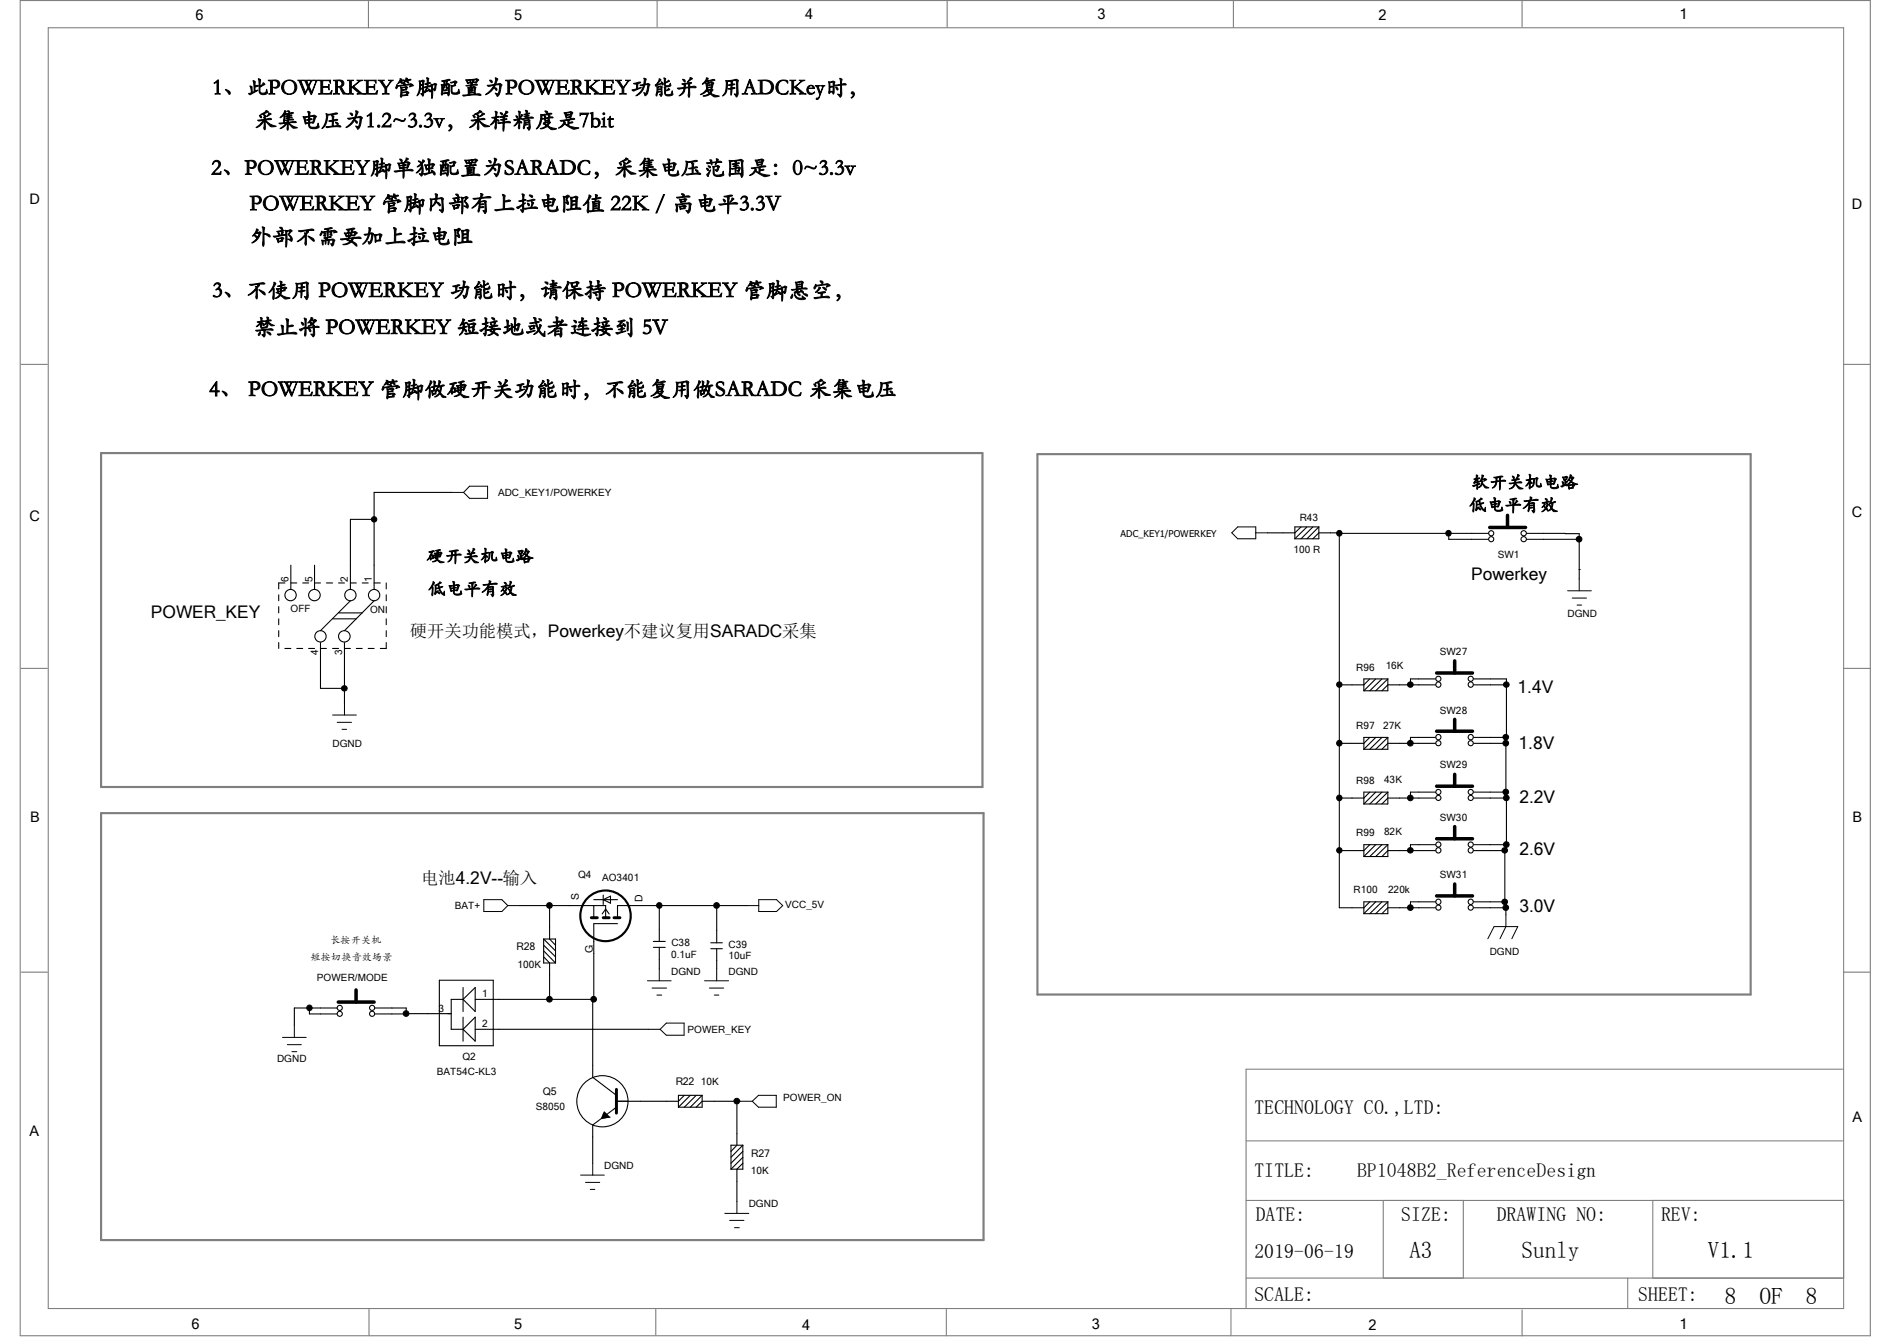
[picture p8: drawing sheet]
<svg xmlns="http://www.w3.org/2000/svg" width="297mm" height="210mm" viewBox="0 0 297 210" stroke-linecap="round" stroke-linejoin="round" font-family="sans-serif">
<g fill="none" stroke="#7f7f7f" stroke-width=".17">
<path d="M3.2 .1h290.6v209.7h-290.6zM7.6 4.4h282v201.1h-282zM57.9 .2v4.2M103.2 .1v4.1M148.8 .2v4.1M193.7 .2v4.1M239.1 .1v4.1M3.3 57.2h4.2M289.6 57.2h4.1M3.3 105h4.2M289.6 105h4.2M3.3 152.7h4.2"/>
<path d="M289.6 152.7h4.1M195.7 179.2h93.7M289.4 167.9h-93.7v37.5M195.7 188.6h93.9M217.3 188.6v12.1M229.8 188.6v12.1M259.6 188.6v12.1M58 205.7v4.1M103 205.6v4.1M148.6 205.7v4.1M193.3 205.7v4.1M195.7 200.7h93.9"/>
<path d="M239.1 205.7v4.1M255.7 200.7v4.7"/>
</g>
<path d="M15.9 71.2h138.4v52.4h-138.4zM162.9 71.3h112.1v84.9h-112.1zM15.9 127.7h138.6v67.1h-138.6z" fill="none" stroke="#7f7f7f" stroke-width=".34"/>
<g fill="none" stroke="#000" stroke-width=".17">
<path d="M71 77.3h-12.2v15.2M43.8 93.4v1M43.8 95.3v1M43.8 97.2v.9M43.8 99.1v.9M44.7 91.6h-.9v.9M45.7 91.6h.9M45.7 88.8v3.7M47.5 91.6h1M49.4 91.6h.9M49.4 88.8v3.7M51.3 91.6h.9"/>
<path d="M52.2 97.2h3.8M53.2 96.3h3.7M53.2 91.6h.9M55 94.4l-4.7 4.7M55 91.6h1M56.9 91.6h.9M58.8 94.4l-4.7 4.7M58.8 91.6h.9M58.8 81.6h-3.8v10.9M60.7 91.6v.9M60.7 93.4v1M60.7 95.3v1"/>
<path d="M60.7 97.2v.9M60.7 99.1v.9M204.3 82.8l-.9 .9h-4.3M205.3 82.8l-1.9 1.8M206.2 84.6l.9-.9h3.3v58.9h3.8l.9-1M206.2 82.8l-1.9 1.8M207.1 82.8h-3.7v1.8M207.1 82.8v1.8h-3.7M207.1 82.8l-1.8 1.8M210.4 83.8h23.4M227.5 83.8v.9h6.3M239.8 83.8h8.2v7.1"/>
<path d="M239.8 84.7h8.2M248 89.5h.1M43.8 100.9v1M44.7 101.9h1M46.6 101.9h.9M48.5 101.9h.9M50.3 101.9h1M50.3 100.9v7.2h3.8M52.2 101.9h1M54.1 101.9h.9M54.1 100.9v9.5M56 101.9h.9"/>
<path d="M57.8 101.9h1M60.7 100.9v1h-1M215.1 106.6l-.9 1h-3.8M215.1 115.8l-.9 1h-3.8M216.1 106.6l-1.9 1.9M216.1 115.8l-1.9 1.9M217 106.6l-1.9 1.9M217 115.8l-1.9 1.9M218 106.6h-3.8v1.9M218 106.6v1.9h-3.8M218 115.8v1.9h-3.8M218 115.8h-3.8v1.9"/>
<path d="M218 106.6l-1.9 1.9M218 115.8l-1.9 1.9M225.5 106.6h-4v1M225.5 107.6h-7.5l-1 .9M225.5 115.8h-4v1M225.5 116.8h-7.5l-1 .9M231.5 106.6h5.1v9.2h-5.1M231.5 107.6h5.1M231.5 116.8h5M236.5 115.8v8.6M215.1 124.4l-.9 .9h-3.8M215.1 132.7l-.9 .9h-3.8"/>
<path d="M216.1 124.4l-1.9 1.9M216.1 132.7l-1.9 1.8M217 124.4l-1.9 1.9M217 132.7l-1.9 1.8M218 124.4v1.9h-3.8M218 132.7v1.8h-3.8M218 124.4h-3.8v1.9M218 132.7h-3.8v1.8M218 124.4l-1.9 1.9M218 132.7l-1.9 1.8M225.5 124.4h-4v.9M225.5 125.3h-7.5l-1 1"/>
<path d="M225.5 132.7h-4v.9M225.5 133.6h-7.5l-1 .9M231.5 124.4h5.1v9.2h-5.1M231.5 125.3h5.1M231.5 132.7h5.1M236.3 133.6v8M48.6 158.3v1h4.3M52.9 158.3h-6.7v2.8M58.9 158.3h4.9v1h-4.9M63.8 159.2h7.1M69 154h8.5v10.3h-8.5zM72.7 155.1v3.8"/>
<path d="M72.7 159.8v3.7M72.7 157l1.9-1.9v3.8zM72.7 157h-1.8v4.7h1.8M74.6 157h18.7M81.7 142.2h13.4v1.9M85.4 147.5v3.8h1.8M85.4 147.5h1.8v3.8M85.4 150.3l.9 1v5.7M85.4 149.4l1.8 1.9M85.4 148.5l1.8 1.8M85.4 147.5l1.8 1.9M86.3 142.2v5.3l.9 1"/>
<path d="M93.3 142.2v1.9M93.3 141.3h3.7M94.6 143.6l.5-.8 .6 .8M94.7 141.3l1.2-.5v1.1zM94.7 140.6v1.5M97 145.1h-3.7v12.1h-.2v12l3.7 2.8M98.8 142.2h.1M102.6 148.8h1.9M102.6 147.9h1.9M103.5 142.2v5.7M103.5 148.8v3.4M111.6 149h1.9"/>
<path d="M111.6 148.1h1.9M112.6 142.2v5.9M112.6 149v3.2M117.3 142.2h-20.3v1.9M216.1 141.6l-1.9 1.9M217 141.6l-1.9 1.9M218 141.6v1.9h-3.8M218 141.6h-3.8v1.9M218 141.6l-1.9 1.9M225.5 141.6h-4v1M225.5 142.6h-7.5l-1 .9M231.5 141.6h5.1v1h-5.1"/>
<path d="M236.5 142.6v1.1M72.7 161.7l1.9-1.9v3.7zM74.6 161.7h27.3M94.5 175.7h.1M94.6 175.4v.2M94.6 175.5h1.1M94.7 175.3h.8M94.7 175v.6M94.7 175.1h.7M94.8 174.9h.4M95 174.8h-.1v.8M95.1 174.9v.7"/>
<path d="M95.3 175.1v.4M95.5 175.3v.2M95.7 175.5h.1M95.7 175.5l-.8-.8-.4 1M95.7 175.5l-1.2 .2M96.8 173.9l-3.7 2.8v6M107.5 172l-.9 1h-9.8M108.4 172l-1.8 1.9M109.3 172l-1.8 1.9M110.3 172h-3.7v1.9M110.3 172v1.9h-3.7M110.3 172l-1.9 1.9"/>
<path d="M115.7 173v6.9l-.9 .9M116.3 173h-6l-1 .9M116.7 179.9v3.7h-1.9M116.7 179.9h-1.9v3.7M116.7 179.9l-1.9 1.9M116.7 182.7l-1 .9v5.1M116.7 181.8l-1.9 1.8M116.7 180.8l-1.9 1.9"/>
<circle cx="45.6" cy="93.5" r=".89"/>
<circle cx="49.4" cy="93.5" r=".9"/>
<circle cx="50.3" cy="99.9" r=".89"/>
<circle cx="54.1" cy="100" r=".9"/>
<circle cx="55" cy="93.5" r=".89"/>
<circle cx="58.8" cy="93.5" r=".89"/>
<circle cx="234.2" cy="83.8" r=".4"/>
<circle cx="234.2" cy="84.7" r=".4"/>
<circle cx="239.3" cy="83.8" r=".41"/>
<circle cx="239.3" cy="84.7" r=".41"/>
<circle cx="225.9" cy="107.5" r=".41"/>
<circle cx="225.9" cy="115.8" r=".41"/>
<circle cx="225.9" cy="106.6" r=".4"/>
<circle cx="225.9" cy="116.7" r=".4"/>
<circle cx="231" cy="107.5" r=".41"/>
<circle cx="231" cy="115.8" r=".41"/>
<circle cx="231" cy="116.7" r=".4"/>
<circle cx="231" cy="106.6" r=".4"/>
<circle cx="225.9" cy="133.6" r=".41"/>
<circle cx="225.9" cy="132.7" r=".4"/>
<circle cx="225.9" cy="124.4" r=".4"/>
<circle cx="225.9" cy="125.3" r=".4"/>
<circle cx="231" cy="133.6" r=".41"/>
<circle cx="231" cy="125.3" r=".4"/>
<circle cx="231" cy="124.4" r=".4"/>
<circle cx="231" cy="132.7" r=".4"/>
<circle cx="53.4" cy="159.2" r=".4"/>
<circle cx="53.4" cy="158.3" r=".4"/>
<circle cx="58.4" cy="159.2" r=".4"/>
<circle cx="58.4" cy="158.3" r=".4"/>
<circle cx="225.9" cy="141.6" r=".41"/>
<circle cx="225.9" cy="142.6" r=".4"/>
<circle cx="231" cy="141.6" r=".41"/>
<circle cx="231" cy="142.6" r=".4"/>
<circle cx="94.6" cy="173" r="4"/>
</g>
<g fill="none" stroke="#000" stroke-width=".55">
<path d="M234 82.8h5.6M236.8 80.9v1.9M225.6 105.7h5.7M225.6 114.9h5.7M228.5 103.8v1.9M228.5 113v1.9M225.6 123.5h5.7M225.6 131.7h5.7M228.5 121.6v1.9M228.5 129.8v1.9M228.5 138.9v1.8M53.1 157.4h5.7"/>
<path d="M55.9 155.5v1.9M225.6 140.7h5.7"/>
</g>
<circle cx="95.1" cy="143.8" r="4" fill="none" stroke="#000" stroke-width=".34"/>
<path d="M92.9 144.1h.9M94.7 144.1h1M96.4 144.1h1M96.8 171.1v3.7" fill="none" stroke="#000" stroke-width=".47"/>
<g fill="none" stroke="#000" stroke-width=".16">
<path d="M71 77.3h1.8M73.7 76.4h2.9v1.9h-2.9l-.9-1zM193.5 83.7l.9-.9h2.8v1.8h-2.8zM197.2 83.7h1.9M246.2 92.8h3.7M246.9 93.9h2.3M247.7 95h.7M248 90.9v1.9M52.2 112.3h3.8M53 113.5h2.2M53.7 114.6h.7M54.1 110.4v1.9"/>
<path d="M76 141.3h2.8l1 .9-1 1h-2.8zM79.8 142.2h1.9M101.7 154.1h3.7M102.4 155.2h2.3M103.2 156.3h.7M103.5 152.2v1.9M110.7 154.1h3.7M111.4 155.2h2.3M112.2 156.3h.7M112.6 152.2v1.9M117.3 142.2h1.9M119.2 141.3h2.8l.9 .9-.9 1h-2.8z"/>
<path d="M233.7 147.4l1-1.9h3.7l-1 1.9M236.5 143.7v1.8l-.9 1.9M44.4 162.9h3.7M45.1 164.1h2.2M45.8 165.2h.8M46.2 161.1v1.8M101.9 161.7h1.8M104.6 160.7h2.8v1.9h-2.8l-.9-.9zM116.3 173h1.9M118.2 173l.9-1h2.8v1.9h-2.8zM91.2 184.6h3.7M91.9 185.7h2.3"/>
<path d="M92.7 186.8h.7M93.1 182.7v1.9M113.8 190.6h3.8M114.6 191.7h2.2M115.4 192.8h.7M115.7 188.7v1.9"/>
</g>
<g fill="#000" stroke="#000" stroke-width=".16">
<circle cx="58.8" cy="81.6" r=".42"/>
<circle cx="210.3" cy="83.8" r=".43"/>
<circle cx="227.5" cy="83.8" r=".43"/>
<circle cx="248" cy="84.7" r=".44"/>
<circle cx="54.1" cy="108.1" r=".43"/>
<circle cx="210.3" cy="116.7" r=".43"/>
<circle cx="210.4" cy="107.5" r=".42"/>
<circle cx="221.5" cy="116.7" r=".44"/>
<circle cx="221.5" cy="107.5" r=".43"/>
<circle cx="236.5" cy="116.7" r=".44"/>
<circle cx="236.5" cy="115.8" r=".43"/>
<circle cx="236.6" cy="107.5" r=".43"/>
<circle cx="210.3" cy="125.3" r=".43"/>
<circle cx="210.4" cy="133.6" r=".42"/>
<circle cx="221.5" cy="125.3" r=".44"/>
<circle cx="221.5" cy="133.6" r=".43"/>
<circle cx="236.3" cy="133.6" r=".43"/>
<circle cx="236.5" cy="124.4" r=".44"/>
<circle cx="236.6" cy="125.3" r=".44"/>
<circle cx="236.6" cy="132.7" r=".44"/>
<circle cx="48.6" cy="158.3" r=".43"/>
<circle cx="63.8" cy="159.2" r=".44"/>
<circle cx="86.3" cy="157" r=".44"/>
<circle cx="86.3" cy="142.2" r=".44"/>
<circle cx="93.2" cy="157" r=".44"/>
<circle cx="103.5" cy="142.2" r=".43"/>
<circle cx="112.5" cy="142.2" r=".44"/>
<circle cx="221.5" cy="142.6" r=".44"/>
<circle cx="236.3" cy="141.6" r=".43"/>
<circle cx="236.5" cy="142.6" r=".44"/>
<circle cx="115.7" cy="173" r=".44"/>
</g>
<g font-size="3.6">
<text x="221.4" y="197.5">A3</text>
<text x="239" y="197.5">Sunly</text>
<text x="268.2" y="197.5">V1.1</text>
<text x="270.9" y="204.8">8</text>
<text x="276.3" y="204.8">OF</text>
<text x="283.6" y="204.8">8</text>
</g>
<g font-size="3.5">
<text x="33.4" y="14.8">1、此POWERKEY管脚配置为POWERKEY功能并复用ADCKey时，</text>
<text x="39.8" y="19.9">采集电压为1.2~3.3v，采样精度是7bit</text>
<text x="33.2" y="27.4">2、POWERKEY脚单独配置为SARADC，采集电压范围是：0~3.3v</text>
<text x="39.2" y="33">POWERKEY 管脚内部有上拉电阻值 22K / 高电平3.3V</text>
<text x="39.2" y="38.2">外部不需要加上拉电阻</text>
<text x="33.3" y="46.6">3、不使用 POWERKEY 功能时，请保持 POWERKEY 管脚悬空，</text>
<text x="39.7" y="52.4">禁止将 POWERKEY 短接地或者连接到 5V</text>
<text x="32.9" y="62.1">4、 POWERKEY 管脚做硬开关功能时，不能复用做SARADC 采集电压</text>
</g>
<g font-size="3.1">
<text x="197" y="175">TECHNOLOGY CO.,LTD:</text>
<text x="197" y="184.8">TITLE:</text>
<text x="213.1" y="184.8">BP1048B2_ReferenceDesign</text>
<text x="197.2" y="191.8">DATE:</text>
<text x="220.1" y="191.8">SIZE:</text>
<text x="235.1" y="191.8">DRAWING NO:</text>
<text x="260.9" y="191.8">REV:</text>
<text x="197" y="197.5">2019-06-19</text>
<text x="197" y="204.3">SCALE:</text>
<text x="257.3" y="204.3">SHEET:</text>
</g>
<g font-size="2.8">
<text x="231" y="76.5">软开关机电路</text>
<text x="230.6" y="80.1">低电平有效</text>
<text x="67" y="88.1">硬开关机电路</text>
<text x="67.1" y="93.3">低电平有效</text>
</g>
<g font-size="2.7">
<text x="231.1" y="91.1">Powerkey</text>
<text x="23.7" y="97.1">POWER_KEY</text>
<text x="64.4" y="100">硬开关功能模式，Powerkey不建议复用SARADC采集</text>
<text x="238.3" y="108.9">1.4V</text>
<text x="238.5" y="117.6">1.8V</text>
<text x="238.6" y="126.1">2.2V</text>
<text x="238.6" y="134.4">2.6V</text>
<text x="66.2" y="138.9">电池4.2V--输入</text>
<text x="238.6" y="143.3">3.0V</text>
</g>
<g font-size="2.3">
<text x="30.7" y="3.1">6</text>
<text x="80.7" y="3.1">5</text>
<text x="126.5" y="3">4</text>
<text x="172.4" y="2.9">3</text>
<text x="216.5" y="3.1">2</text>
<text x="263.8" y="2.9">1</text>
<text x="4.7" y="32.1">D</text>
<text x="290.9" y="32.8">D</text>
<text x="4.6" y="81.8">C</text>
<text x="290.9" y="81.2">C</text>
<text x="4.7" y="129">B</text>
<text x="290.9" y="129">B</text>
<text x="4.7" y="178.4">A</text>
<text x="290.9" y="176.2">A</text>
<text x="30.1" y="208.7">6</text>
<text x="80.7" y="208.7">5</text>
<text x="126" y="208.8">4</text>
<text x="171.5" y="208.7">3</text>
<text x="214.9" y="208.8">2</text>
<text x="263.8" y="208.7">1</text>
</g>
<g font-size="1.6">
<text x="78.2" y="78">ADC_KEY1/POWERKEY</text>
<text x="204.1" y="81.8">R43</text>
<text x="203.2" y="86.9">100 R</text>
<text x="235.2" y="87.7">SW1</text>
<text x="45.3" y="91.4" transform="rotate(-90 45.3 91.4)">6</text>
<text x="49.1" y="91.4" transform="rotate(-90 49.1 91.4)">5</text>
<text x="54.7" y="91.4" transform="rotate(-90 54.7 91.4)">2</text>
<text x="58.4" y="91.4" transform="rotate(-90 58.4 91.4)">1</text>
<text x="45.6" y="96.1">OFF</text>
<text x="58.1" y="96.3">ON</text>
<text x="246.2" y="97">DGND</text>
<text x="50" y="103" transform="rotate(-90 50 103)">4</text>
<text x="53.7" y="103" transform="rotate(-90 53.7 103)">3</text>
<text x="213" y="105.3">R96</text>
<text x="217.6" y="105.1">16K</text>
<text x="226.1" y="102.9">SW27</text>
<text x="226.1" y="112.1">SW28</text>
<text x="52.2" y="117.4">DGND</text>
<text x="213" y="114.5">R97</text>
<text x="217.3" y="114.4">27K</text>
<text x="213" y="123.1">R98</text>
<text x="217.4" y="122.9">43K</text>
<text x="226.1" y="120.7">SW29</text>
<text x="213" y="131.4">R99</text>
<text x="217.4" y="131.2">82K</text>
<text x="226.1" y="128.9">SW30</text>
<text x="90.8" y="138">Q4</text>
<text x="226.1" y="138">SW31</text>
<text x="71.4" y="142.8">BAT+</text>
<text x="90.9" y="141.3" transform="rotate(-90 90.9 141.3)">S</text>
<text x="94.6" y="138.3">AO3401</text>
<text x="100.9" y="141.7" transform="rotate(-90 100.9 141.7)">D</text>
<text x="123.3" y="142.6">VCC_5V</text>
<text x="212.6" y="140.3">R100</text>
<text x="218" y="140.3">220k</text>
<text x="51.9" y="148.1">长按开关机</text>
<text x="81.1" y="149.3">R28</text>
<text x="93.1" y="149.7" transform="rotate(-90 93.1 149.7)">G</text>
<text x="105.5" y="148.6">C38</text>
<text x="114.4" y="148.8">C39</text>
<text x="234" y="150">DGND</text>
<text x="48.8" y="150.8">短按切换音效场景</text>
<text x="49.8" y="154">POWER/MODE</text>
<text x="81.3" y="152">100K</text>
<text x="105.4" y="150.5">0.1uF</text>
<text x="105.4" y="153.1">DGND</text>
<text x="114.4" y="150.7">10uF</text>
<text x="114.4" y="153.1">DGND</text>
<text x="68.9" y="158.9">3</text>
<text x="75.7" y="156.6">1</text>
<text x="75.7" y="161.3">2</text>
<text x="43.5" y="166.9">DGND</text>
<text x="72.6" y="166.5">Q2</text>
<text x="108" y="162.2">POWER_KEY</text>
<text x="68.6" y="168.8">BAT54C-KL3</text>
<text x="85.3" y="172">Q5</text>
<text x="106.1" y="170.4">R22</text>
<text x="110.1" y="170.3">10K</text>
<text x="123" y="173">POWER_ON</text>
<text x="84.2" y="174.3">S8050</text>
<text x="94.9" y="183.6">DGND</text>
<text x="117.9" y="184.4">10K</text>
<text x="118" y="181.7">R27</text>
<text x="117.6" y="189.7">DGND</text>
</g>
<text font-size="1.5" x="176" y="84.4">ADC_KEY1/POWERKEY</text>
</svg>
